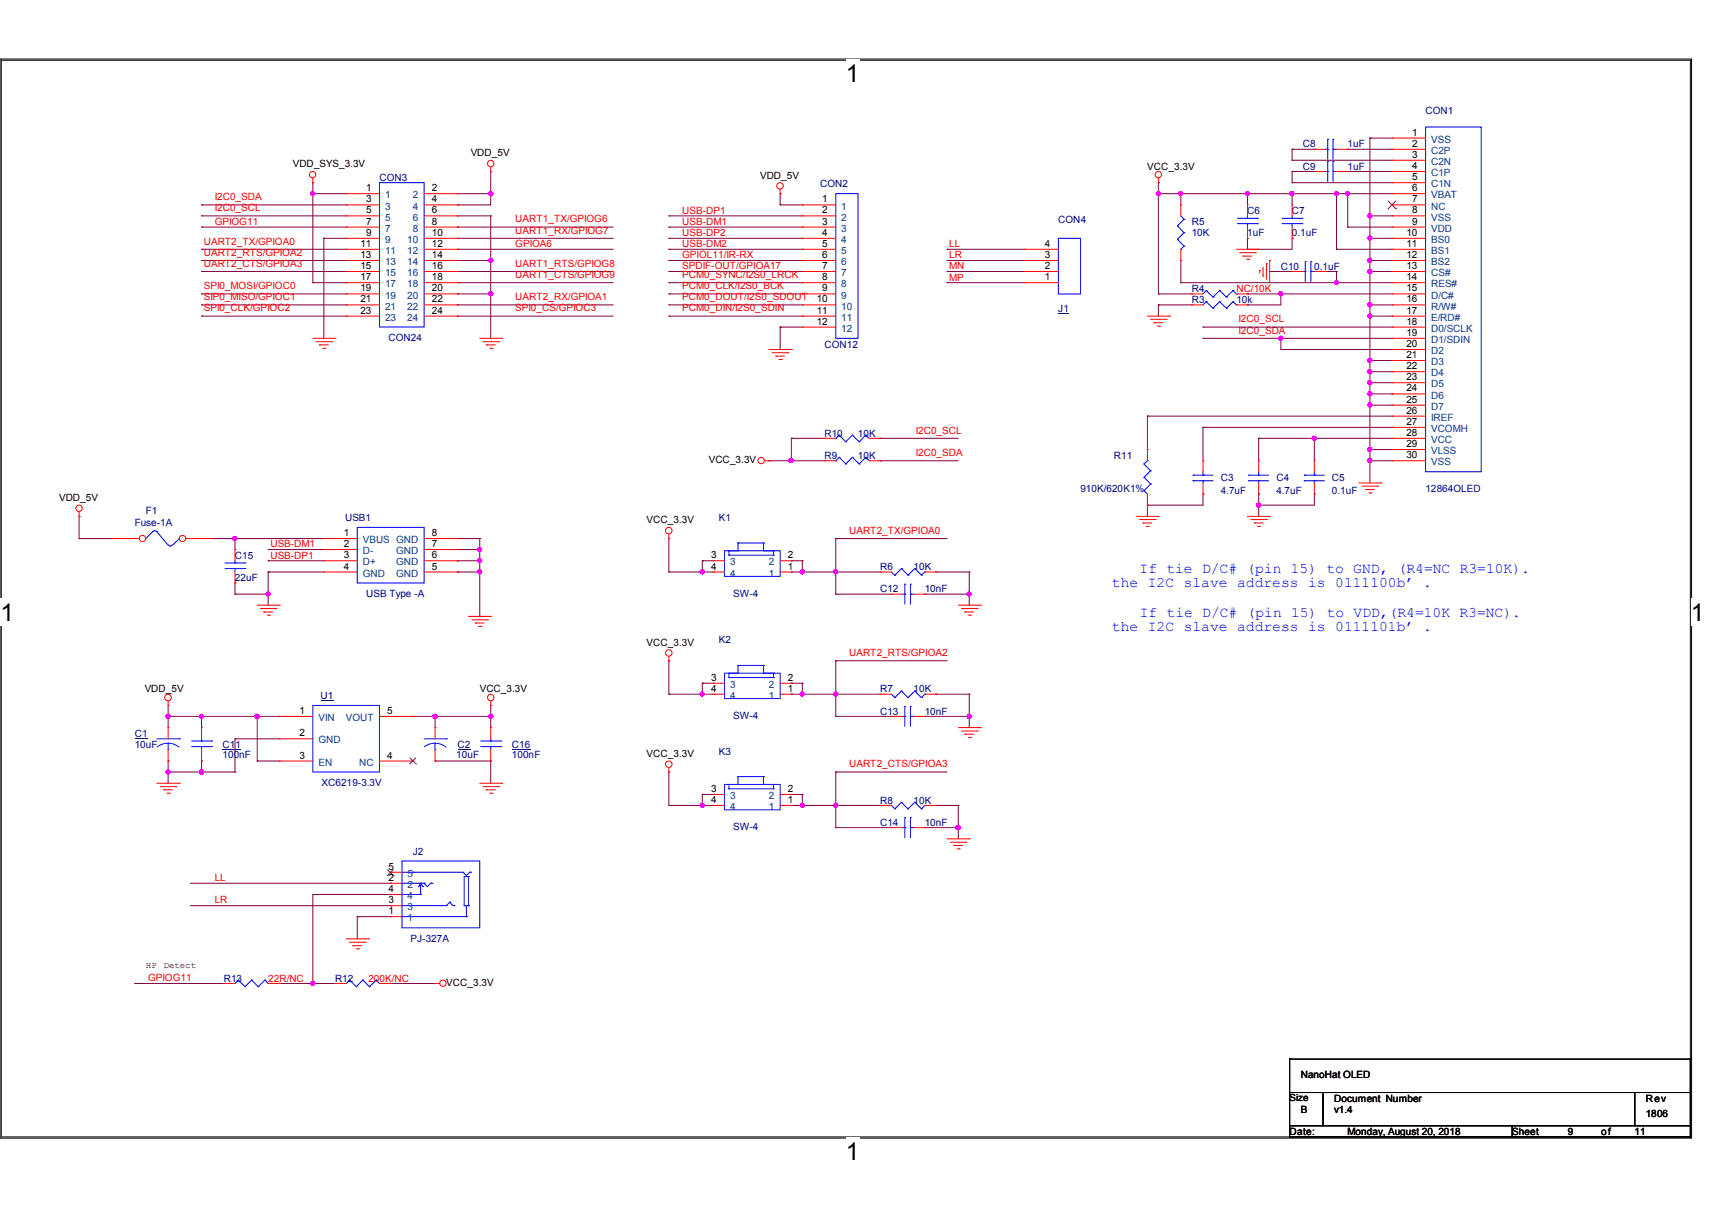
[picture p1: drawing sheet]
<svg xmlns="http://www.w3.org/2000/svg" width="297mm" height="210mm" viewBox="0 0 297 210" stroke-linecap="round" stroke-linejoin="round" font-family="sans-serif">
<path d="M0 10.2h293.5v187.3h-293.5zM.2 10.5h293v186.8h-293z" fill="none" stroke="#000" stroke-width=".17"/>
<g fill="#fff">
<path d="M146.7 10.4h2.4v4.7h-2.4z"/>
<path d="M146.7 197.4h2.4v4.8h-2.4z"/>
<path d="M.1 103.9h2.4v4.7h-2.4z"/>
<path d="M293.3 103.9h2.4v4.7h-2.4z"/>
</g>
<g fill="none" stroke="#800040" stroke-width=".17">
<path d="M35 35.6h.1M35 37.5h.1M35 39.4h.1M35 37.5h25.1M35 39.4h25.1M35 35.6h25.1M54.3 33.6h.1M54.3 31.7h.1M54.3 33.6h5.8M54.3 31.7v17.4M79.4 37.5h.1M79.4 35.6h.1"/>
<path d="M79.4 33.6h.1M79.4 39.4h.1M79.4 37.5h5.7M79.4 33.6h5.7M79.4 39.4h27M85.1 29.8h.1M85.1 37.5h.1M85.1 33.6h.1M85.1 29.8v5.8h-5.7M85.1 37.5v21.2M116 37.5h.1M116 39.4h.1"/>
<path d="M116 37.5h23.2M116 39.4h23.2M135.3 33.6h.1M135.3 35.6h.1M135.3 35.6h3.9M135.3 33.6v2M201 33.6h.1M201 31.7h.1M201 33.6h40.5M201 31.7v19.3M204.9 33.6h.1M204.9 33.6v2"/>
<path d="M216.4 33.6h.1M216.4 33.6v2M224.2 27.8h.1M224.2 25.9h.1M224.2 31.7h.1M224.2 29.8h.1M224.2 33.6h.1M224.2 25.9h3.8M224.2 27.8h17.3M224.2 29.8h3.8M224.2 31.7h17.3M224.2 25.9v1.9"/>
<path d="M224.2 29.8v1.9M224.2 33.6v2M231.9 33.6h.1M231.9 33.6v9.7M233.8 25.9h.1M233.8 29.8h.1M233.8 33.6h.1M233.8 39.4h.1M233.8 25.9h7.7M233.8 29.8h7.7M233.8 39.4h7.7M233.8 33.6v5.8"/>
<path d="M237.7 24h.1M237.7 37.5h.1M237.7 24h3.8M237.7 24v59.8M237.7 37.5h3.8M35 43.3h.1M35 45.2h.1M35 47.1h.1M35 51h.1M35 52.9h.1M35 54.9h.1M35 47.1h25.1"/>
<path d="M35 45.2h25.1M35 43.3h25.1M35 52.9h25.1M35 54.9h25.1M35 51h25.1M54.3 49.1h.1M54.3 49.1h5.8M56.2 41.4h.1M56.2 41.4h3.9M56.2 41.4v17.3M79.4 45.2h.1M79.4 51h.1"/>
<path d="M79.4 41.4h.1M79.4 43.3h.1M79.4 47.1h.1M79.4 49.1h.1M79.4 52.9h.1M79.4 54.9h.1M79.4 47.1h27M79.4 41.4h27M79.4 45.2h5.7M79.4 43.3h27M79.4 52.9h27M79.4 54.9h27"/>
<path d="M79.4 51h5.7M79.4 49.1h27M85.1 45.2h.1M85.1 51h.1M116 41.4h.1M116 43.3h.1M116 45.2h.1M116 47.1h.1M116 49.1h.1M116 51h.1M116 52.9h.1M116 54.9h.1"/>
<path d="M116 47.1h23.2M116 41.4h23.2M116 45.2h23.2M116 43.3h23.2M116 52.9h23.2M116 54.9h23.2M116 51h23.2M116 49.1h23.2M135.3 56.8h.1M135.3 56.8h3.9M135.3 56.8v3.9M164.3 43.3h.1"/>
<path d="M164.3 45.2h.1M164.3 47.1h.1M164.3 49.1h.1M164.3 47.1h13.5M164.3 45.2h13.5M164.3 43.3h13.5M164.3 49.1h13.5M201 51h.1M201 52.9h.1M201 52.9h5.8M201 51h5.8M201 52.9v2"/>
<path d="M204.9 45.2h.1M204.9 49.1h.1M204.9 45.2v3.9M204.9 49.1h36.6M208.7 58.7h.1M208.7 56.8h.1M208.7 58.7h32.8M208.7 56.8h32.8M216.4 41.4h.1M216.4 43.3h.1M216.4 51h.1M216.4 52.9h.1"/>
<path d="M216.4 41.4v1.9M216.4 51h25.1M220.3 47.1h.1M220.3 47.1h3.9M222.2 58.7h.1M222.2 51h.1M222.2 51v1.9h-5.8M222.2 58.7v2M224.2 41.4h.1M224.2 41.4v1.9h-7.8M229.9 47.1h.1M229.9 47.1h2"/>
<path d="M231.9 43.3h.1M231.9 47.1h.1M231.9 49.1h.1M231.9 43.3h9.6M231.9 47.1v2M237.7 54.9h.1M237.7 45.2h.1M237.7 41.4h.1M237.7 52.9h.1M237.7 47.1h3.8M237.7 41.4h3.8M237.7 45.2h3.8"/>
<path d="M237.7 52.9h3.8M237.7 54.9h3.8M241.5 47.1h.1M133.4 80h.1M133.4 80h9.6M137.3 80h.1M137.3 76.1h.1M137.3 76.1h5.7M137.3 76.1v3.9M152.7 80h.1M152.7 76.1h.1M152.7 80h13.5"/>
<path d="M152.7 76.1h13.5M199.1 72.2h.1M199.1 72.2h42.4M199.1 72.2v5.8M208.7 74.2h.1M208.7 74.2h32.8M208.7 74.2v5.8M218.4 76.1h.1M218.4 76.1h23.1M218.4 76.1v3.9M222.2 60.7h.1M222.2 60.7h19.3"/>
<path d="M228 76.1h.1M228 76.1v3.9M237.7 80h.1M237.7 78h.1M237.7 70.3h.1M237.7 62.6h.1M237.7 64.5h.1M237.7 66.4h.1M237.7 68.4h.1M237.7 80h3.8M237.7 78h3.8M237.7 62.6h3.8"/>
<path d="M237.7 64.5h3.8M237.7 66.4h3.8M237.7 68.4h3.8M237.7 70.3h3.8M241.5 78h.1M241.5 68.4h.1M13.7 89.6h.1M13.7 93.5h.1M13.7 93.5h5.8M13.7 89.6v3.9M36.9 93.5h.1M36.9 93.5h19.3"/>
<path d="M40.8 93.5h.1M40.8 93.5v1.9M46.5 97.3h.1M46.5 95.4h.1M46.5 99.3h.1M46.5 99.3h9.7M46.5 97.3h9.7M46.5 95.4h9.7M46.5 99.3v5.7M79.4 93.5h.1M79.4 95.4h.1M79.4 97.3h.1"/>
<path d="M79.4 99.3h.1M79.4 99.3h3.8M79.4 97.3h3.8M79.4 93.5h3.8M79.4 95.4h3.8M83.2 99.3h.1M83.2 93.5h.1M83.2 97.3h.1M83.2 95.4h.1M83.2 93.5v13.5M116 99.3h.1M116 93.5h.1"/>
<path d="M116 99.3h7.7M116 93.5v5.8M121.8 97.3h.1M121.8 99.3h.1M121.8 97.3h1.9M121.8 97.3v2M137.3 97.3h.1M137.3 99.3h.1M137.3 99.3h15.4M137.3 97.3h1.9M139.2 97.3h.1M139.2 99.3h.1"/>
<path d="M139.2 97.3v2M145 99.3h.1M145 93.5h.1M145 93.5v9.6M145 93.5h19.3M162.3 99.3h.1M162.3 99.3h5.8M168.1 99.3h.1M168.1 99.3v5.7M199.1 87.7h.1M199.1 87.7v1.9M208.7 85.7h.1"/>
<path d="M208.7 85.7v2h-9.6M218.4 87.7h.1M218.4 85.7h.1M218.4 85.7v3.9M228 85.7h.1M228 85.7v2h-9.6M40.8 103.1h.1M40.8 101.2h.1M40.8 103.1h5.7M40.8 101.2v1.9M46.5 103.1h.1M116 114.7h.1"/>
<path d="M116 114.7v5.8M121.8 118.6h.1M121.8 118.6v1.9M121.8 118.6h1.9M137.3 118.6h.1M137.3 118.6h1.9M139.2 118.6h.1M139.2 118.6v1.9M145 114.7h.1M145 103.1h.1M145 114.7v9.6M145 114.7h19.3"/>
<path d="M145 103.1h9.6M160.4 103.1h.1M160.4 103.1h7.7M168.1 103.1h.1M29.2 124.3h.1M29.2 122.4h.1M29.2 134h.1M29.2 132.1h.1M29.2 134h11.6M29.2 124.3h19.3M29.2 122.4v3.9M29.2 132.1v3.8"/>
<path d="M35 124.3h.1M35 132.1h.1M35 134h.1M35 124.3v2M35 132.1v1.9M40.8 128.2h.1M40.8 134h.1M40.8 128.2v5.8M40.8 128.2h7.7M44.6 124.3h.1M44.6 132.1h.1M44.6 132.1h3.9"/>
<path d="M44.6 124.3v7.8M48.5 124.3h.1M71.6 124.3h.1M71.6 124.3h13.5M75.5 132.1h.1M75.5 124.3h.1M75.5 132.1h9.6M75.5 124.3v2M85.1 132.1h.1M85.1 122.4h.1M85.1 124.3h.1M85.1 122.4v3.9"/>
<path d="M85.1 132.1v3.8M116 120.5h.1M116 139.8h.1M116 134h.1M116 134v5.8M116 120.5h7.7M116 139.8h7.7M121.8 120.5h.1M121.8 137.9h.1M121.8 139.8h.1M121.8 137.9v1.9M121.8 137.9h1.9"/>
<path d="M137.3 120.5h.1M137.3 137.9h.1M137.3 139.8h.1M137.3 120.5h15.4M137.3 139.8h15.4M137.3 137.9h1.9M139.2 120.5h.1M139.2 137.9h.1M139.2 139.8h.1M139.2 137.9v1.9M145 120.5h.1M145 139.8h.1"/>
<path d="M145 134h.1M145 124.3h.1M145 134v9.6M145 134h19.3M145 124.3h9.6M160.4 124.3h.1M160.4 124.3h7.7M162.3 120.5h.1M162.3 139.8h.1M162.3 120.5h5.8M162.3 139.8h3.9M166.2 139.8h.1"/>
<path d="M166.2 139.8v5.8M168.1 124.3h.1M168.1 120.5h.1M168.1 120.5v5.8M33 157.2h34.8M33 153.3h34.8M54.3 155.2h.1M54.3 155.2v15.5M54.3 155.2h13.5M62 159.1h.1M62 159.1h5.8M62 159.1v3.8"/>
<path d="M67.8 157.2h.1M67.8 153.3h.1M145 143.6h.1M145 143.6h9.6M160.4 143.6h.1M160.4 143.6h5.8M166.2 143.6h.1M23.4 170.7h.1M23.4 170.7h15.4M48.5 170.7h.1M48.5 170.7h9.6M54.3 170.7h.1"/>
<path d="M67.8 170.7h7.7M75.5 170.7h.1"/>
</g>
<g fill="#f0f" stroke="#f0f" stroke-width=".17">
<circle cx="237.6" cy="37.5" r=".37"/>
<circle cx="237.6" cy="79.9" r=".37"/>
<circle cx="233.8" cy="33.6" r=".37"/>
<circle cx="237.6" cy="78" r=".36"/>
<circle cx="228" cy="76.1" r=".37"/>
<circle cx="218.3" cy="87.7" r=".36"/>
<circle cx="237.6" cy="62.5" r=".36"/>
<circle cx="237.6" cy="54.8" r=".36"/>
<circle cx="237.6" cy="66.4" r=".37"/>
<circle cx="237.6" cy="64.5" r=".36"/>
<circle cx="237.6" cy="68.3" r=".36"/>
<circle cx="237.6" cy="70.3" r=".37"/>
<circle cx="237.6" cy="47.1" r=".37"/>
<circle cx="237.6" cy="45.2" r=".36"/>
<circle cx="237.6" cy="41.3" r=".37"/>
<circle cx="224.1" cy="33.6" r=".37"/>
<circle cx="216.4" cy="33.6" r=".36"/>
<circle cx="231.8" cy="33.6" r=".36"/>
<circle cx="204.8" cy="33.6" r=".37"/>
<circle cx="237.6" cy="52.9" r=".36"/>
<circle cx="222.2" cy="58.7" r=".36"/>
<circle cx="201" cy="33.6" r=".37"/>
<circle cx="231.8" cy="49" r=".36"/>
<circle cx="222.2" cy="51" r=".37"/>
<circle cx="85.1" cy="45.2" r=".37"/>
<circle cx="54.2" cy="33.6" r=".36"/>
<circle cx="85.1" cy="33.6" r=".37"/>
<circle cx="85.1" cy="51" r=".38"/>
<circle cx="121.8" cy="99.2" r=".37"/>
<circle cx="168.1" cy="103.1" r=".36"/>
<circle cx="145" cy="99.2" r=".37"/>
<circle cx="139.2" cy="99.2" r=".37"/>
<circle cx="139.2" cy="120.5" r=".36"/>
<circle cx="168.1" cy="124.3" r=".37"/>
<circle cx="145" cy="120.5" r=".36"/>
<circle cx="139.2" cy="139.8" r=".36"/>
<circle cx="145" cy="139.8" r=".36"/>
<circle cx="121.8" cy="120.5" r=".36"/>
<circle cx="121.8" cy="139.8" r=".36"/>
<circle cx="83.2" cy="99.2" r=".37"/>
<circle cx="46.5" cy="103.1" r=".37"/>
<circle cx="83.2" cy="97.3" r=".36"/>
<circle cx="83.2" cy="95.4" r=".37"/>
<circle cx="166.2" cy="143.6" r=".38"/>
<circle cx="40.7" cy="93.5" r=".37"/>
<circle cx="137.2" cy="79.9" r=".38"/>
<circle cx="75.5" cy="124.3" r=".38"/>
<circle cx="29.1" cy="124.3" r=".37"/>
<circle cx="29.1" cy="134" r=".37"/>
<circle cx="85.1" cy="124.3" r=".38"/>
<circle cx="34.9" cy="124.3" r=".37"/>
<circle cx="44.6" cy="124.3" r=".37"/>
<circle cx="54.2" cy="170.7" r=".36"/>
<circle cx="34.9" cy="134" r=".37"/>
</g>
<g fill="none" stroke="#f00" stroke-width=".17">
<path d="M54.3 31.7h.1M54.3 30.9v.8M85.1 29.8h.1M85.1 29v.8M135.3 33.6h.1M135.3 32.9v.7M139.2 35.6h.1M139.2 37.5h.1M139.2 39.4h.1M139.2 35.6h5.8M139.2 37.5h5.8M139.2 39.4h5.8"/>
<path d="M201 31.7h.1M201 30.9v.8M204.9 35.6h.1M204.9 35.6v1.9M216.4 35.6h.1M216.4 35.6v1.9M216.4 39.4v2M224.2 35.6h.1M224.2 35.6v1.9M224.2 39.4v2M228 29.8h.1M228 25.9h.1"/>
<path d="M228 25.9h1.9M228 29.8h1.9M231.9 25.9h1.9M231.9 29.8h1.9M233.8 29.8h.1M233.8 25.9h.1M241.5 24h.1M241.5 25.9h.1M241.5 27.8h.1M241.5 29.8h.1M241.5 31.7h.1M241.5 33.6h.1"/>
<path d="M241.5 35.6h.1M241.5 37.5h.1M241.5 39.4h.1M241.5 24h5.8M241.5 25.9h5.8M241.5 27.8h5.8M241.5 29.8h5.8M241.5 31.7h5.8M241.5 33.6h5.8M241.5 35.6h5.8M241.5 37.5h5.8M241.5 39.4h5.8"/>
<path d="M54.3 58.7h3.8M54.8 59.3h2.7M55.4 59.9h.1M55.4 59.9h1.6M57.5 59.3h.1M58.1 58.7h.1M83.2 58.7h3.9M83.8 59.3h2.7M84.4 59.9h.1M84.4 59.9h1.5M86.5 59.3h.1M87.1 58.7h.1"/>
<path d="M139.2 41.4h.1M139.2 43.3h.1M139.2 45.2h.1M139.2 47.1h.1M139.2 49.1h.1M139.2 51h.1M139.2 52.9h.1M139.2 54.9h.1M139.2 56.8h.1M139.2 43.3h5.8M139.2 54.9h5.8M139.2 51h5.8"/>
<path d="M139.2 41.4h5.8M139.2 45.2h5.8M139.2 47.1h5.8M139.2 49.1h5.8M139.2 52.9h5.8M139.2 56.8h5.8M199.1 54.9h3.8M199.6 55.4h2.7M200.2 56h.1M200.2 56h1.6M200.8 56.6h.4M201.2 56.6h.1"/>
<path d="M202.3 55.4h.1M202.9 54.9h.1M204.9 45.2h.1M204.9 43.3v1.9M206.8 51h.1M206.8 52.9h.1M206.8 51h1.9M206.8 52.9h1.9M214.5 43.3h3.9M214.5 51h1.9M214.5 52.9h1.9M215.1 43.9h2.7"/>
<path d="M215.6 44.4h.1M215.6 44.4h1.6M216.2 45h.4M216.4 51h.1M216.4 41.4h.1M216.4 52.9h.1M216.6 45h.1M217.8 43.9h.1M218.4 43.3h.1M218.5 46.9h.1M218.5 46.9v.4M219.1 47.9h.1"/>
<path d="M219.1 46.4v1.5M219.7 45.8h.1M219.7 45.8v2.7M220.3 45.2h.1M220.3 45.2v3.9M224.2 47.1h.1M224.2 41.4h.1M224.2 47.1h1.9M228 47.1h1.9M229.9 47.1h.1M241.5 41.4h.1M241.5 43.3h.1"/>
<path d="M241.5 45.2h.1M241.5 47.1h.1M241.5 49.1h.1M241.5 51h.1M241.5 52.9h.1M241.5 54.9h.1M241.5 56.8h.1M241.5 58.7h.1M241.5 43.3h5.8M241.5 54.9h5.8M241.5 58.7h5.8M241.5 51h5.8"/>
<path d="M241.5 41.4h5.8M241.5 45.2h5.8M241.5 47.1h5.8M241.5 49.1h5.8M241.5 52.9h5.8M241.5 56.8h5.8M56 60.5h.4M56.4 60.5h.1M85 60.5h.3M85.3 60.5h.1M132.6 80h.8M133.4 80h.1"/>
<path d="M133.4 60.7h3.9M134 61.2h2.7M134.6 61.8h.1M134.6 61.8h1.5M135.1 62.4h.5M135.6 62.4h.1M136.7 61.2h.1M137.3 60.7h.1M143 80h.1M143 80h2M150.8 80h1.9M152.7 80h.1"/>
<path d="M199.1 78h.1M199.1 78v2M208.7 80h.1M208.7 80v1.9M218.4 80h.1M218.4 80v1.9M228 80h.1M228 80v1.9M241.5 60.7h.1M241.5 62.6h.1M241.5 64.5h.1M241.5 66.4h.1"/>
<path d="M241.5 68.4h.1M241.5 70.3h.1M241.5 72.2h.1M241.5 74.2h.1M241.5 76.1h.1M241.5 78h.1M241.5 80h.1M241.5 60.7h5.8M241.5 80h5.8M241.5 62.6h5.8M241.5 64.5h5.8M241.5 66.4h5.8"/>
<path d="M241.5 68.4h5.8M241.5 70.3h5.8M241.5 72.2h5.8M241.5 74.2h5.8M241.5 76.1h5.8M241.5 78h5.8M13.7 89.6h.1M13.7 88.8v.8M40.8 95.4h.1M40.8 95.4v1.9M40.8 99.3v1.9M56.2 93.5h.1"/>
<path d="M56.2 95.4h.1M56.2 97.3h.1M56.2 99.3h.1M56.2 93.5h5.8M56.2 95.4h5.8M56.2 97.3h5.8M56.2 99.3h5.8M73.6 93.5h5.8M73.6 95.4h5.8M73.6 97.3h5.8M73.6 99.3h5.8M79.4 99.3h.1"/>
<path d="M79.4 97.3h.1M79.4 95.4h.1M79.4 93.5h.1M116 93.5h.1M116 92.7v.8M123.7 97.3h.1M123.7 99.3h.1M123.7 97.3h2M123.7 99.3h2M135.3 97.3h2M135.3 99.3h2M137.3 97.3h.1"/>
<path d="M137.3 99.3h.1M152.7 99.3h.1M152.7 99.3h1.9M160.4 99.3h1.9M162.3 99.3h.1M197.1 89.6h3.9M197.7 90.2h2.7M198.3 90.8h.1M198.3 90.8h1.5M198.8 91.4h.4M199.1 87.7h.1M199.1 85.7v2"/>
<path d="M199.2 91.4h.1M200.4 90.2h.1M201 89.6h.1M208.7 85.7h.1M208.7 83.8v1.9M216.4 89.6h3.9M217 90.2h2.7M217.6 90.8h.1M217.6 90.8h1.5M218.1 91.4h.4M218.4 85.7h.1M218.4 83.8v1.9"/>
<path d="M218.5 91.4h.1M219.7 90.2h.1M220.3 89.6h.1M228 85.7h.1M228 83.8v1.9M235.7 83.8h3.9M236.3 84.4h2.7M236.9 85h.1M236.9 85h1.5M237.4 85.6h.4M237.8 85.6h.1M239 84.4h.1"/>
<path d="M239.6 83.8h.1M40.8 101.2h.1M44.6 105h3.9M45.2 105.6h2.7M45.8 106.2h.1M45.8 106.2h1.5M46.4 106.8h.3M46.7 106.8h.1M47.9 105.6h.1M48.5 105h.1M81.3 107h3.8M81.9 107.6h2.7"/>
<path d="M82.5 108.1h.1M82.5 108.1h1.5M83 108.7h.4M83.4 108.7h.1M84.6 107.6h.1M85.1 107h.1M116 114.7h.1M116 113.9v.8M154.6 103.1h.1M154.6 103.1h2M158.5 103.1h1.9M160.4 103.1h.1"/>
<path d="M166.2 105h3.9M166.8 105.6h2.7M167.4 106.2h.1M167.4 106.2h1.5M168 106.8h.4M168.4 106.8h.1M169.5 105.6h.1M170.1 105h.1M27.2 135.9h3.9M27.8 136.5h2.7M28.4 137.1h.1M28.4 137.1h1.5"/>
<path d="M29 137.7h.4M29.2 122.4h.1M29.2 126.3h.1M29.2 132.1h.1M29.2 121.7v.7M29.2 126.3v1.9M29.2 130.1v2M29.4 137.7h.1M30.5 136.5h.1M31.1 135.9h.1M35 126.3h.1M35 132.1h.1"/>
<path d="M35 126.3v1.9M35 130.1v2M48.5 124.3h.1M48.5 128.2h.1M48.5 132.1h.1M48.5 124.3h5.8M48.5 128.2h5.8M48.5 132.1h5.8M65.8 124.3h5.8M65.8 132.1h5.8M71.6 132.1h.1M71.6 124.3h.1"/>
<path d="M75.5 126.3h.1M75.5 132.1h.1M75.5 126.3v1.9M75.5 130.1v2M83.2 135.9h3.9M83.8 136.5h2.7M84.4 137.1h.1M84.4 137.1h1.5M85 137.7h.3M85.1 122.4h.1M85.1 126.3h.1M85.1 132.1h.1"/>
<path d="M85.1 121.7v.7M85.1 126.3v1.9M85.1 130.1v2M85.3 137.7h.1M86.5 136.5h.1M87.1 135.9h.1M116 134h.1M116 133.2v.8M123.7 137.9h.1M123.7 139.8h.1M123.7 137.9h2M123.7 139.8h2"/>
<path d="M135.3 137.9h2M135.3 139.8h2M137.3 137.9h.1M137.3 139.8h.1M152.7 139.8h.1M152.7 139.8h1.9M154.6 124.3h.1M154.6 124.3h2M158.5 124.3h1.9M160.4 124.3h.1M160.4 139.8h1.9M162.3 139.8h.1"/>
<path d="M166.2 126.3h3.9M166.8 126.9h2.7M167.4 127.4h.1M167.4 127.4h1.5M168 128h.4M168.4 128h.1M169.5 126.9h.1M170.1 126.3h.1M67.8 151.4h.1M67.8 153.3h.1M67.8 155.2h.1M67.8 157.2h.1"/>
<path d="M67.8 159.1h.1M67.8 151.4h1.9M67.8 153.3h1.9M67.8 155.2h1.9M67.8 157.2h1.9M67.8 159.1h1.9M154.6 143.6h.1M154.6 143.6h2M158.5 143.6h1.9M160.4 143.6h.1M164.3 145.6h3.8M164.9 146.2h2.7"/>
<path d="M165.4 146.7h.1M165.4 146.7h1.6M166 147.3h.4M166.4 147.3h.1M167.6 146.2h.1M168.1 145.6h.1M38.8 170.7h.1M38.8 170.7h2M46.5 170.7h2M48.5 170.7h.1M60.1 162.9h3.8M60.6 163.5h2.7"/>
<path d="M61.2 164.1h.1M61.2 164.1h1.5M61.8 164.7h.4M62.2 164.7h.1M63.3 163.5h.1M63.9 162.9h.1M75.5 170.7h.1M75.5 170.7h.8"/>
<circle cx="54.2" cy="30.3" r=".55"/>
<circle cx="85.1" cy="28.4" r=".56"/>
<circle cx="135.3" cy="32.3" r=".56"/>
<circle cx="201" cy="30.3" r=".55"/>
<circle cx="132" cy="79.9" r=".55"/>
<circle cx="13.7" cy="88.2" r=".55"/>
<circle cx="116" cy="92.1" r=".57"/>
<circle cx="116" cy="113.3" r=".56"/>
<circle cx="29.1" cy="121.1" r=".57"/>
<circle cx="85.1" cy="121.1" r=".56"/>
<circle cx="116" cy="132.6" r=".56"/>
<circle cx="76.8" cy="170.6" r=".55"/>
</g>
<path d="M223.7 189.6h5.8v5.8h-5.8zM223.7 195.4h38.6v1.9h-38.6zM223.7 183.8h.1M223.7 183.8v5.8M223.7 183.8h69.5M229.5 189.6h54.1v5.8h-54.1zM262.3 195.4h30.9v1.9h-30.9zM283.6 189.6h9.6v5.8h-9.6zM293.2 183.8h.1M293.2 189.6h.1M293.2 183.8v5.8" fill="none" stroke="#000" stroke-width=".17"/>
<g fill="none" stroke="#00f" stroke-width=".17">
<path d="M145 33.6h3.8v25.1h-3.8zM204.3 39.2h.1M204.3 39.2l1.1 1.2M204.9 37.5l.5 .6M205.4 38.1h.1M205.4 38.1l-1.1 1.1M214.7 38.8h3.4M214.7 37.9h3.4M216.4 37.9h.1M216.4 38.8h.1M216.4 37.5v.4M216.4 38.8v.6"/>
<path d="M218.1 38.8h.1M218.1 37.9h.1M222.4 38.8h3.5M222.4 37.9h3.5M224.2 37.9h.1M224.2 38.8h.1M224.2 37.5v.4M224.2 38.8v.6M225.9 38.8h.1M225.9 37.9h.1M229.9 29.8h.4M229.9 25.9h.4"/>
<path d="M230.3 29.8h.1M230.3 28h.1M230.3 25.9h.1M230.3 24.2h.1M230.3 24.2v3.4M230.3 28v3.5M231.3 28h.1M231.3 29.8h.1M231.3 24.2h.1M231.3 25.9h.1M231.3 29.8h.6M231.3 24.2v3.4"/>
<path d="M231.3 28v3.5M231.3 25.9h.6M247.3 22.1h9.7v59.8h-9.7zM204.3 41.5h.1M204.3 41.5l1.1 1.2M204.9 43.3h.1M205.4 40.4h.1M205.4 42.7h.1M205.4 40.4l-1.1 1.1M205.4 42.7l-.5 .6M209.3 50.4h.1M209.3 52.4h.1"/>
<path d="M209.3 50.4l-.6 .6M209.3 50.4l1.1 1.2M209.3 52.4l-.6 .5M209.3 52.4l1.1 1.1M210.4 51.6h.1M210.4 53.5h.1M211.6 50.4h.1M211.6 52.4h.1M211.6 50.4l-1.2 1.2M211.6 50.4l1.2 1.2M211.6 52.4l-1.2 1.1M211.6 52.4l1.2 1.1"/>
<path d="M212.8 51.6h.1M212.8 53.5h.1M213.9 50.4h.1M213.9 52.4h.1M213.9 50.4l-1.1 1.2M213.9 50.4l.6 .6M213.9 52.4l-1.1 1.1M213.9 52.4l.6 .5M214.5 51h.1M214.5 52.9h.1M226.1 47.1h.3M226.4 47.1h.1"/>
<path d="M226.4 45.4h.1M226.4 45.4v3.5M227.4 45.4h.1M227.4 47.1h.1M227.4 47.1h.6M227.4 45.4v3.5M145 80h.1M145.6 79.4h.1M145.6 79.4l1.1 1.1M145.6 79.4l-.6 .6M147.9 79.4h.1M147.9 79.4l1.2 1.1"/>
<path d="M147.9 79.4l-1.2 1.1M150.2 79.4h.1M150.2 79.4l.6 .6M150.2 79.4l-1.1 1.1M199.1 80h.1M199.1 80l-.6 .5M26.5 92.3a.55 .55 0 0 1 .7 0M26.5 92.3h.1M26.5 92.3l-1.2 1.2M27.2 92.3h.1M27.2 92.3l2 2.3M29.9 94.6l-.4 .2-.3-.2"/>
<path d="M31.1 93.5h.1M31.1 93.5l-1.2 1.1M39 98.7h3.5M39 97.7h3.5M40.8 97.7h.1M40.8 98.7h.1M40.8 97.3v.4M40.8 98.7v.6M42.5 98.7h.1M42.5 97.7h.1M62 91.5h11.6v9.7h-11.6zM125.7 95.6h9.6v4.4h-9.6z"/>
<path d="M126.4 95.6h.1M126.4 96.4h.1M126.4 95.6v.8M126.4 96.4h7.8M126.4 95.6h1.6M128 94.2h.1M128 95.6h.1M128 94.2v1.4M128 94.2h4.5M132.5 95.6h.1M132.5 94.2h.1M132.5 94.2v1.4"/>
<path d="M132.5 95.6h1.7M134.2 96.4h.1M134.2 95.6h.1M134.2 95.6v.8M146.7 80.5h.1M149.1 80.5h.1M154.6 99.3l.6 .5M155.2 99.8h.1M156.4 98.7h.1M156.4 98.7l-1.2 1.1M156.4 98.7l1.1 1.1M157.5 99.8h.1"/>
<path d="M158.7 98.7h.1M158.7 98.7l-1.2 1.1M158.7 98.7l1.2 1.1M159.9 99.8h.1M160.4 99.3h.1M160.4 99.3l-.5 .5M198.5 85.2h.1M198.5 82.8h.1M198.5 80.5h.1M198.5 85.2l.6 .5M198.5 82.8l1.1 1.2M198.5 80.5l1.1 1.2"/>
<path d="M199.6 84h.1M199.6 81.7h.1M199.6 84l-1.1 1.2M199.6 81.7l-1.1 1.1M207 82.5h.1M207 83.4h.1M207 82.5h3.4M207 83.4h3.4M208.7 83.4h.1M208.7 82.5h.1M208.7 81.9v.6M208.7 83.4v.4"/>
<path d="M216.6 82.5h.1M216.6 83.4h.1M216.6 82.5h3.5M216.6 83.4h3.5M218.4 83.4h.1M218.4 82.5h.1M218.4 81.9v.6M218.4 83.4v.4M226.3 82.5h.1M226.3 83.4h.1M226.3 82.5h3.4M226.3 83.4h3.4"/>
<path d="M228 83.4h.1M228 82.5h.1M228 81.9v.6M228 83.4v.4M156.6 103.1h.4M157 103.1h.1M157 101.4h.1M157 101.4v3.5M157.9 101.4h.1M157.9 103.1h.1M157.9 101.4v3.5M157.9 103.1h.6"/>
<path d="M27.2 128.2h3.9M29.2 130.1h.1M29.2 129l1.2 .2 .7 .5M29.2 129l-.9 .1-1 .5M29.2 129v1.1M31.1 128.2h.1M33.2 129.6h3.5M33.2 128.6h3.5M35 128.6h.1M35 129.6h.1M35 128.2v.4M35 129.6v.5"/>
<path d="M36.7 129.6h.1M36.7 128.6h.1M54.3 122.4h11.5v11.6h-11.5zM73.6 128.2h3.8M75.5 130.1h.1M75.5 129l1.2 .2 .7 .5M75.5 129l-.8 .1-1.1 .5M75.5 129v1.1M77.4 128.2h.1M83.4 129.6h3.5M83.4 128.6h3.5M85.1 128.6h.1"/>
<path d="M85.1 129.6h.1M85.1 128.2v.4M85.1 129.6v.5M86.9 129.6h.1M86.9 128.6h.1M125.7 136.1h9.6v4.4h-9.6zM126.4 136.1h.1M126.4 136.9h.1M126.4 136.9h7.8M126.4 136.1h1.6M126.4 136.1v.8M128 134.8h.1"/>
<path d="M128 136.1h.1M128 134.8h4.5M128 134.8v1.3M132.5 136.1h.1M132.5 134.8h.1M132.5 136.1h1.7M132.5 134.8v1.3M134.2 136.9h.1M134.2 136.1h.1M134.2 136.1v.8M154.6 139.8l.6 .6M156.4 139.2h.1"/>
<path d="M156.4 139.2l-1.2 1.2M156.4 139.2l1.1 1.2M156.6 124.3h.4M157 124.3h.1M157 122.6h.1M157 122.6v3.5M157.9 122.6h.1M157.9 124.3h.1M157.9 124.3h.6M157.9 122.6v3.5M158.7 139.2h.1M158.7 139.2l-1.2 1.2"/>
<path d="M158.7 139.2l1.2 1.2M160.4 139.8h.1M160.4 139.8l-.5 .6M69.7 149.4h13.5v11.6h-13.5zM69.7 159.1h11.2M69.7 151.4h10.6M69.7 153.3h3.9M69.7 155.2h3.3M69.7 157.2h7.7M71.6 151.4h.1M72.6 153.9h.1M73 155.2h.1"/>
<path d="M73 153.3h.1M73 153.3v1.9M73 153.3l-.4 .6M73 153.3l.4 .6M73.4 153.9h.1M73.6 153.3h.1M73.6 153.3l.5 .6 .6-.6M74.7 153.3h.1M74.7 153.3h.2M74.9 153.3h.1M77.4 157.2h.1M78 156.6h.1"/>
<path d="M78 156.6l.6 .6h.2M78 156.6l-.6 .6M78.8 157.2h.1M80.3 151.4h.1M80.3 151.4l.6 .5 .6-.5M80.5 157.2h.1M80.5 157.2h.8M80.9 159.1h.1M80.9 157.2v1.9M81.3 157.2h.1M81.3 152.1h.1M81.3 152.1h-.8v5.1"/>
<path d="M81.3 152.1v5.1M81.5 151.4h.1M81.5 151.4h.2M81.7 151.4h.1M155.2 140.4h.1M156.6 143.6h.4M157 143.6h.1M157 141.9h.1M157 141.9v3.5M157.5 140.4h.1M157.9 141.9h.1M157.9 143.6h.1"/>
<path d="M157.9 141.9v3.5M157.9 143.6h.6M159.9 140.4h.1M41.3 170.1h.1M41.3 170.1l-.5 .6M41.3 170.1l1.2 1.1M42.5 171.2h.1M43.6 170.1h.1M43.6 170.1l-1.1 1.1M43.6 170.1l1.2 1.1M44.8 171.2h.1M46 170.1h.1"/>
<path d="M46 170.1l-1.2 1.1M46 170.1l.5 .6M46.5 170.7h.1"/>
</g>
<path d="M240.8 36.3h.1M240.8 34.8l1.4 1.5M242.2 36.3h.1M242.2 34.8l-1.4 1.5M71.1 132.6h.1M71.1 131.5l1 1.1M72.1 132.6h.1M72.1 131.5l-1 1.1M67.2 152h.1M67.2 150.9l1.1 1.1M68.3 152h.1M68.3 150.9l-1.1 1.1" fill="none" stroke="#804000" stroke-width=".17"/>
<path d="M23.4 128.1h2.2M38.6 130.1h3.2M55.6 121.6h2.3M79.4 130.1h2.2M88.8 130.1h3.2" fill="none" stroke="#000080" stroke-width=".17"/>
<circle cx="24.7" cy="93.5" r=".54" fill="#fff" stroke="#f00" stroke-width=".17"/>
<path d="M19.5 93.5h.1M19.5 93.5h4.7" fill="none" stroke="#f00" stroke-width=".17"/>
<circle cx="31.7" cy="93.5" r=".54" fill="#fff" stroke="#f00" stroke-width=".17"/>
<g fill="none" stroke="#f00" stroke-width=".17">
<path d="M60.1 33.6h.1M60.1 35.6h.1M60.1 37.5h.1M60.1 39.4h.1M60.1 33.6h5.7M60.1 35.6h5.7M60.1 37.5h5.7M60.1 39.4h5.7M73.6 33.6h5.8M73.6 35.6h5.8M73.6 37.5h5.8M73.6 39.4h5.8"/>
<path d="M79.4 33.6h.1M79.4 35.6h.1M79.4 37.5h.1M79.4 39.4h.1M60.1 41.4h.1M60.1 43.3h.1M60.1 45.2h.1M60.1 47.1h.1M60.1 49.1h.1M60.1 51h.1M60.1 52.9h.1M60.1 54.9h.1"/>
<path d="M60.1 41.4h5.7M60.1 43.3h5.7M60.1 45.2h5.7M60.1 47.1h5.7M60.1 49.1h5.7M60.1 51h5.7M60.1 52.9h5.7M60.1 54.9h5.7M73.6 41.4h5.8M73.6 43.3h5.8M73.6 45.2h5.8M73.6 47.1h5.8"/>
<path d="M73.6 49.1h5.8M73.6 51h5.8M73.6 52.9h5.8M73.6 54.9h5.8M79.4 41.4h.1M79.4 43.3h.1M79.4 45.2h.1M79.4 47.1h.1M79.4 49.1h.1M79.4 51h.1M79.4 52.9h.1M79.4 54.9h.1"/>
<path d="M143 76.1h.1M143 76.1h2M150.8 76.1h1.9M152.7 76.1h.1M32.3 93.5h4.6M36.9 93.5h.1M123.7 118.6h.1M123.7 118.6h2M135.3 118.6h2M137.3 118.6h.1M123.7 120.5h.1M123.7 120.5h2"/>
<path d="M135.3 120.5h2M137.3 120.5h.1"/>
</g>
<g fill="none" stroke="#00f" stroke-width=".17">
<path d="M65.8 31.7h7.8v25.1h-7.8zM183.6 41.4h3.9v9.6h-3.9zM145 76.1h.1M145.6 75.5h.1M145.6 75.5l1.1 1.2M145.6 75.5l-.6 .6M146.7 76.7h.1M147.9 75.5h.1M147.9 75.5l1.2 1.2M147.9 75.5l-1.2 1.2M149.1 76.7h.1M150.2 75.5h.1"/>
<path d="M150.2 75.5l.6 .6M150.2 75.5l-1.1 1.2M125.7 116.8h9.6v4.4h-9.6zM126.4 116.8h.1M126.4 117.6h.1M126.4 117.6h7.8M126.4 116.8h1.6M126.4 116.8v.8M128 115.5h.1M128 116.8h.1M128 115.5h4.5M128 115.5v1.3"/>
<path d="M132.5 116.8h.1M132.5 115.5h.1M132.5 116.8h1.7M132.5 115.5v1.3M134.2 117.6h.1M134.2 116.8h.1M134.2 116.8v.8"/>
</g>
<path d="M183.6 54.3h1.9v.1h-1.9z" fill="#000080"/>
<g fill="none" stroke="#f00" stroke-width=".17">
<path d="M177.8 49.1h.1M177.8 47.1h.1M177.8 45.2h.1M177.8 43.3h.1M177.8 49.1h5.8M177.8 47.1h5.8M177.8 45.2h5.8M177.8 43.3h5.8M152.7 120.5h.1M152.7 120.5h1.9M160.4 120.5h1.9M162.3 120.5h.1"/>
<path d="M58.1 170.7h.1M58.1 170.7h2M65.8 170.7h2M67.8 170.7h.1"/>
</g>
<g fill="none" stroke="#00f" stroke-width=".17">
<path d="M156.4 119.9h.1M156.4 119.9l-1.2 1.2M156.4 119.9l1.1 1.2M158.7 119.9h.1M158.7 119.9l-1.2 1.2M158.7 119.9l1.2 1.2M154.6 120.5l.6 .6M155.2 121.1h.1M157.5 121.1h.1M159.9 121.1h.1M160.4 120.5h.1M160.4 120.5l-.5 .6"/>
<path d="M60.6 170.1h.1M60.6 170.1l-.5 .6M60.6 170.1l1.2 1.1M61.8 171.2h.1M62.9 170.1h.1M62.9 170.1l-1.1 1.1M62.9 170.1l1.2 1.1M64.1 171.2h.1M65.3 170.1h.1M65.3 170.1l-1.2 1.1M65.3 170.1l.5 .6M65.8 170.7h.1"/>
</g>
<g fill="#f0f" stroke="#f0f" stroke-width=".17">
<circle cx="237.6" cy="37.5" r=".37"/>
<circle cx="237.6" cy="79.9" r=".37"/>
<circle cx="233.8" cy="33.6" r=".37"/>
<circle cx="237.6" cy="78" r=".36"/>
<circle cx="228" cy="76.1" r=".37"/>
<circle cx="218.3" cy="87.7" r=".36"/>
<circle cx="237.6" cy="62.5" r=".36"/>
<circle cx="237.6" cy="54.8" r=".36"/>
<circle cx="237.6" cy="66.4" r=".37"/>
<circle cx="237.6" cy="64.5" r=".36"/>
<circle cx="237.6" cy="68.3" r=".36"/>
<circle cx="237.6" cy="70.3" r=".37"/>
<circle cx="237.6" cy="47.1" r=".37"/>
<circle cx="237.6" cy="45.2" r=".36"/>
<circle cx="237.6" cy="41.3" r=".37"/>
<circle cx="224.1" cy="33.6" r=".37"/>
<circle cx="216.4" cy="33.6" r=".36"/>
<circle cx="231.8" cy="33.6" r=".36"/>
<circle cx="204.8" cy="33.6" r=".37"/>
<circle cx="237.6" cy="52.9" r=".36"/>
<circle cx="222.2" cy="58.7" r=".36"/>
<circle cx="201" cy="33.6" r=".37"/>
<circle cx="231.8" cy="49" r=".36"/>
<circle cx="222.2" cy="51" r=".37"/>
<circle cx="85.1" cy="45.2" r=".37"/>
<circle cx="54.2" cy="33.6" r=".36"/>
<circle cx="85.1" cy="33.6" r=".37"/>
<circle cx="85.1" cy="51" r=".38"/>
<circle cx="121.8" cy="99.2" r=".37"/>
<circle cx="168.1" cy="103.1" r=".36"/>
<circle cx="145" cy="99.2" r=".37"/>
<circle cx="139.2" cy="99.2" r=".37"/>
<circle cx="139.2" cy="120.5" r=".36"/>
<circle cx="168.1" cy="124.3" r=".37"/>
<circle cx="145" cy="120.5" r=".36"/>
<circle cx="139.2" cy="139.8" r=".36"/>
<circle cx="145" cy="139.8" r=".36"/>
<circle cx="121.8" cy="120.5" r=".36"/>
<circle cx="121.8" cy="139.8" r=".36"/>
<circle cx="83.2" cy="99.2" r=".37"/>
<circle cx="46.5" cy="103.1" r=".37"/>
<circle cx="83.2" cy="97.3" r=".36"/>
<circle cx="83.2" cy="95.4" r=".37"/>
<circle cx="166.2" cy="143.6" r=".38"/>
<circle cx="40.7" cy="93.5" r=".37"/>
<circle cx="137.2" cy="79.9" r=".38"/>
<circle cx="75.5" cy="124.3" r=".38"/>
<circle cx="29.1" cy="124.3" r=".37"/>
<circle cx="29.1" cy="134" r=".37"/>
<circle cx="85.1" cy="124.3" r=".38"/>
<circle cx="34.9" cy="124.3" r=".37"/>
<circle cx="44.6" cy="124.3" r=".37"/>
<circle cx="54.2" cy="170.7" r=".36"/>
<circle cx="34.9" cy="134" r=".37"/>
</g>
<g font-size="4.2">
<text x="146.7" y="14.2">1</text>
<text x=".1" y="107.7">1</text>
<text x="293.3" y="107.7">1</text>
<text x="146.7" y="201.3">1</text>
</g>
<g font-size="2.5" fill="#00f">
<text x="192.9" y="101.9">the I2C slave address is 0111100b’ .</text>
<text x="197.7" y="99.4">If tie D/C# (pin 15) to GND, (R4=NC R3=10K).</text>
<text x="197.7" y="107">If tie D/C# (pin 15) to VDD,(R4=10K R3=NC).</text>
<text x="192.9" y="109.6">the I2C slave address is 0111101b’ .</text>
</g>
<g font-size="1.7">
<text x="245" y="23.5">1</text>
<text x="50.8" y="29">VDD_SYS_3.3V</text>
<text x="81.7" y="27.1">VDD_5V</text>
<text x="199" y="29.4">VCC_3.3V</text>
<text x="245" y="25.5">2</text>
<text x="245" y="27.4">3</text>
<text x="245" y="29.3">4</text>
<text x="63.5" y="33.2">1</text>
<text x="63.5" y="35.1">3</text>
<text x="74.9" y="33.2">2</text>
<text x="74.9" y="35.1">4</text>
<text x="131.9" y="31">VDD_5V</text>
<text x="142.7" y="35.1">1</text>
<text x="245" y="31.3">5</text>
<text x="245" y="33.2">6</text>
<text x="245" y="35.1">7</text>
<text x="63.5" y="37">5</text>
<text x="63.5" y="39">7</text>
<text x="63.5" y="40.9">9</text>
<text x="74.9" y="37">6</text>
<text x="74.9" y="39">8</text>
<text x="74.9" y="40.9">10</text>
<text x="142.7" y="37">2</text>
<text x="142.7" y="39">3</text>
<text x="142.7" y="40.9">4</text>
<text x="244" y="40.9">10</text>
<text x="245" y="37">8</text>
<text x="245" y="39">9</text>
<text x="62.5" y="42.8">11</text>
<text x="62.5" y="44.8">13</text>
<text x="62.5" y="46.7">15</text>
<text x="74.9" y="42.8">12</text>
<text x="74.9" y="44.8">14</text>
<text x="74.9" y="46.7">16</text>
<text x="142.7" y="42.8">5</text>
<text x="142.7" y="44.8">6</text>
<text x="142.7" y="46.7">7</text>
<text x="181.3" y="46.7">2</text>
<text x="181.3" y="44.8">3</text>
<text x="181.3" y="42.8">4</text>
<text x="244" y="42.8">11</text>
<text x="244" y="44.8">12</text>
<text x="244" y="46.7">13</text>
<text x="62.5" y="48.6">17</text>
<text x="62.5" y="50.6">19</text>
<text x="62.5" y="52.5">21</text>
<text x="74.9" y="48.6">18</text>
<text x="74.9" y="50.6">20</text>
<text x="74.9" y="52.5">22</text>
<text x="141.7" y="52.5">10</text>
<text x="142.7" y="48.6">8</text>
<text x="142.7" y="50.6">9</text>
<text x="181.3" y="48.6">1</text>
<text x="244" y="48.6">14</text>
<text x="244" y="50.6">15</text>
<text x="244" y="52.5">16</text>
<text x="62.5" y="54.4">23</text>
<text x="74.9" y="54.4">24</text>
<text x="141.7" y="54.4">11</text>
<text x="141.7" y="56.3">12</text>
<text x="244" y="54.4">17</text>
<text x="244" y="56.3">18</text>
<text x="244" y="58.3">19</text>
<text x="244" y="60.2">20</text>
<text x="244" y="62.1">21</text>
<text x="244" y="64.1">22</text>
<text x="244" y="66">23</text>
<text x="244" y="67.9">24</text>
<text x="244" y="69.9">25</text>
<text x="244" y="71.8">26</text>
<text x="244" y="73.7">27</text>
<text x="244" y="75.6">28</text>
<text x="244" y="77.6">29</text>
<text x="123" y="80.4">VCC_3.3V</text>
<text x="244" y="79.5">30</text>
<text x="10.2" y="87">VDD_5V</text>
<text x="59.6" y="93">1</text>
<text x="59.6" y="95">2</text>
<text x="74.9" y="95">7</text>
<text x="74.9" y="93">8</text>
<text x="112.2" y="90.8">VCC_3.3V</text>
<text x="59.6" y="96.9">3</text>
<text x="59.6" y="98.8">4</text>
<text x="74.9" y="98.8">5</text>
<text x="74.9" y="96.9">6</text>
<text x="123.3" y="96.9">3</text>
<text x="123.3" y="98.8">4</text>
<text x="136.7" y="96.9">2</text>
<text x="136.7" y="98.8">1</text>
<text x="112.2" y="112.1">VCC_3.3V</text>
<text x="123.3" y="118.2">3</text>
<text x="136.7" y="118.2">2</text>
<text x="25.1" y="120.2">VDD_5V</text>
<text x="51.9" y="123.9">1</text>
<text x="67.2" y="123.9">5</text>
<text x="83.2" y="120.2">VCC_3.3V</text>
<text x="123.3" y="120.1">4</text>
<text x="136.7" y="120.1">1</text>
<text x="51.9" y="127.8">2</text>
<text x="51.9" y="131.7">3</text>
<text x="67.2" y="131.7">4</text>
<text x="112.2" y="131.4">VCC_3.3V</text>
<text x="123.3" y="137.5">3</text>
<text x="136.7" y="137.5">2</text>
<text x="123.3" y="139.4">4</text>
<text x="136.7" y="139.4">1</text>
<text x="67.4" y="151">5</text>
<text x="67.4" y="152.9">2</text>
<text x="67.4" y="154.8">4</text>
<text x="67.4" y="156.8">3</text>
<text x="67.4" y="158.7">1</text>
<text x="77.4" y="171.1">VCC_3.3V</text>
<text x="223.7" y="191.1">Size</text>
<text x="225.7" y="187.2">NanoHat OLED</text>
<text x="231.5" y="191.2">Document Number</text>
<text x="285.5" y="191.2">Rev</text>
<text x="223.7" y="197">Date:</text>
<text x="225.7" y="193.1">B</text>
<text x="231.5" y="193.1">v1.4</text>
<text x="233.8" y="197">Monday, August 20, 2018</text>
<text x="262.3" y="197">Sheet</text>
<text x="272" y="197">9</text>
<text x="277.8" y="197">of</text>
<text x="283.6" y="197">11</text>
<text x="285.5" y="193.9">1806</text>
</g>
<g font-size="1.7" fill="#000080">
<text x="247.3" y="19.8">CON1</text>
<text x="226" y="29.4">C9</text>
<text x="226" y="25.6">C8</text>
<text x="233.8" y="29.4">1uF</text>
<text x="233.8" y="25.6">1uF</text>
<text x="65.8" y="31.4">CON3</text>
<text x="142.3" y="32.5">CON2</text>
<text x="183.6" y="38.7">CON4</text>
<text x="206.7" y="39.1">R5</text>
<text x="206.7" y="41">10K</text>
<text x="216.4" y="37.2">C6</text>
<text x="216.4" y="41">1uF</text>
<text x="224.1" y="37.2">C7</text>
<text x="224.1" y="41">0.1uF</text>
<text x="222.2" y="46.8">C10</text>
<text x="228" y="46.8">0.1uF</text>
<text x="206.7" y="50.7">R4</text>
<text x="206.7" y="52.6">R3</text>
<text x="214.5" y="52.6">10k</text>
<text x="67.4" y="59.2">CON24</text>
<text x="183.6" y="54.1">J1</text>
<text x="143" y="60.3">CON12</text>
<text x="143" y="75.8">R10</text>
<text x="148.8" y="75.8">10K</text>
<text x="143" y="79.6">R9</text>
<text x="148.8" y="79.6">10K</text>
<text x="193.2" y="79.6">R11</text>
<text x="211.8" y="83.5">C3</text>
<text x="221.4" y="83.5">C4</text>
<text x="231.1" y="83.5">C5</text>
<text x="25.3" y="89.3">F1</text>
<text x="187.4" y="85.4">910K/620K1%</text>
<text x="211.8" y="85.8">4.7uF</text>
<text x="221.4" y="85.8">4.7uF</text>
<text x="231.1" y="85.8">0.1uF</text>
<text x="247.3" y="85.4">12864OLED</text>
<text x="23.4" y="91.2">Fuse-1A</text>
<text x="59.9" y="90.4">USB1</text>
<text x="124.7" y="90.4">K1</text>
<text x="40.8" y="97">C15</text>
<text x="40.8" y="100.9">22uF</text>
<text x="152.7" y="98.9">R6</text>
<text x="158.5" y="98.9">10K</text>
<text x="63.5" y="103.5">USB Type -A</text>
<text x="127.2" y="103.5">SW-4</text>
<text x="152.7" y="102.8">C12</text>
<text x="160.4" y="102.8">10nF</text>
<text x="124.7" y="111.7">K2</text>
<text x="55.6" y="121.3">U1</text>
<text x="127.2" y="124.8">SW-4</text>
<text x="152.7" y="124">C13</text>
<text x="152.7" y="120.2">R7</text>
<text x="158.5" y="120.2">10K</text>
<text x="160.4" y="124">10nF</text>
<text x="23.4" y="127.9">C1</text>
<text x="23.4" y="129.8">10uF</text>
<text x="38.6" y="129.8">C11</text>
<text x="38.6" y="131.6">100nF</text>
<text x="79.2" y="131.6">10uF</text>
<text x="79.4" y="129.8">C2</text>
<text x="88.8" y="129.8">C16</text>
<text x="88.8" y="131.6">100nF</text>
<text x="124.7" y="131">K3</text>
<text x="55.8" y="136.4">XC6219-3.3V</text>
<text x="152.7" y="143.3">C14</text>
<text x="152.7" y="139.5">R8</text>
<text x="158.5" y="139.5">10K</text>
<text x="160.4" y="143.3">10nF</text>
<text x="71.6" y="148.3">J2</text>
<text x="127.2" y="144.1">SW-4</text>
<text x="71.2" y="163.4">PJ-327A</text>
<text x="38.8" y="170.3">R13</text>
<text x="58.1" y="170.3">R12</text>
</g>
<g font-size="1.7" fill="#004080">
<text x="248.3" y="24.8">VSS</text>
<text x="248.3" y="26.7">C2P</text>
<text x="248.3" y="28.6">C2N</text>
<text x="66.8" y="34.4">1</text>
<text x="71.6" y="34.4">2</text>
<text x="248.3" y="30.6">C1P</text>
<text x="248.3" y="32.5">C1N</text>
<text x="248.3" y="34.4">VBAT</text>
<text x="66.8" y="36.4">3</text>
<text x="66.8" y="38.3">5</text>
<text x="66.8" y="40.2">7</text>
<text x="71.6" y="36.4">4</text>
<text x="71.6" y="38.3">6</text>
<text x="71.6" y="40.2">8</text>
<text x="146" y="36.4">1</text>
<text x="146" y="38.3">2</text>
<text x="146" y="40.2">3</text>
<text x="248.3" y="36.4">NC</text>
<text x="248.3" y="38.3">VSS</text>
<text x="248.3" y="40.2">VDD</text>
<text x="66.8" y="42.2">9</text>
<text x="66.8" y="44.1">11</text>
<text x="66.8" y="46">13</text>
<text x="66.8" y="47.9">15</text>
<text x="70.6" y="42.2">10</text>
<text x="70.6" y="44.1">12</text>
<text x="70.6" y="46">14</text>
<text x="70.6" y="47.9">16</text>
<text x="146" y="42.2">4</text>
<text x="146" y="44.1">5</text>
<text x="146" y="46">6</text>
<text x="146" y="47.9">7</text>
<text x="248.3" y="42.2">BS0</text>
<text x="248.3" y="44.1">BS1</text>
<text x="248.3" y="46">BS2</text>
<text x="248.3" y="47.9">CS#</text>
<text x="66.8" y="49.9">17</text>
<text x="66.8" y="51.8">19</text>
<text x="66.8" y="53.7">21</text>
<text x="70.6" y="49.9">18</text>
<text x="70.6" y="51.8">20</text>
<text x="70.6" y="53.7">22</text>
<text x="146" y="49.9">8</text>
<text x="146" y="51.8">9</text>
<text x="146" y="53.7">10</text>
<text x="248.3" y="49.9">RES#</text>
<text x="248.3" y="51.8">D/C#</text>
<text x="248.3" y="53.7">R/W#</text>
<text x="66.8" y="55.7">23</text>
<text x="70.6" y="55.7">24</text>
<text x="146" y="55.7">11</text>
<text x="146" y="57.6">12</text>
<text x="248.3" y="55.7">E/RD#</text>
<text x="248.3" y="57.6">D0/SCLK</text>
<text x="248.3" y="59.5">D1/SDIN</text>
<text x="248.3" y="61.5">D2</text>
<text x="248.3" y="63.4">D3</text>
<text x="248.3" y="65.3">D4</text>
<text x="248.3" y="67.2">D5</text>
<text x="248.3" y="69.2">D6</text>
<text x="248.3" y="71.1">D7</text>
<text x="248.3" y="73">IREF</text>
<text x="248.3" y="75">VCOMH</text>
<text x="248.3" y="76.9">VCC</text>
<text x="248.3" y="78.8">VLSS</text>
<text x="248.3" y="80.8">VSS</text>
<text x="62.9" y="94.3">VBUS GND</text>
<text x="62.9" y="96.2">D-</text>
<text x="62.9" y="98.1">D+</text>
<text x="62.9" y="100.1">GND</text>
<text x="68.7" y="100.1">GND</text>
<text x="68.7" y="98.1">GND</text>
<text x="68.7" y="96.2">GND</text>
<text x="126.7" y="98.1">3</text>
<text x="126.7" y="100.1">4</text>
<text x="133.4" y="98.1">2</text>
<text x="133.4" y="100.1">1</text>
<text x="126.7" y="119.4">3</text>
<text x="133.4" y="119.4">2</text>
<text x="55.2" y="125.1">VIN</text>
<text x="60" y="125.1">VOUT</text>
<text x="126.7" y="121.3">4</text>
<text x="133.4" y="121.3">1</text>
<text x="55.2" y="129">GND</text>
<text x="55.2" y="132.9">EN</text>
<text x="62.3" y="132.9">NC</text>
<text x="126.7" y="138.7">3</text>
<text x="126.7" y="140.6">4</text>
<text x="133.4" y="138.7">2</text>
<text x="133.4" y="140.6">1</text>
<text x="70.7" y="152.2">5</text>
<text x="70.7" y="154.1">2</text>
<text x="70.7" y="156">4</text>
<text x="70.7" y="158">3</text>
<text x="70.7" y="159.9">1</text>
</g>
<g font-size="1.7" fill="#f00">
<text x="37.3" y="34.8">I2C0_SDA</text>
<text x="37.3" y="36.7">I2C0_SCL</text>
<text x="37.3" y="39">GPIOG11</text>
<text x="89.4" y="38.6">UART1_TX/GPIOG6</text>
<text x="89.4" y="40.6">UART1_RX/GPIOG7</text>
<text x="118.4" y="37.1">USB-DP1</text>
<text x="118.4" y="39">USB-DM1</text>
<text x="118.4" y="41">USB-DP2</text>
<text x="35.3" y="42.5">UART2_TX/GPIOA0</text>
<text x="35.3" y="44.4">UART2_RTS/GPIOA2</text>
<text x="35.3" y="46.3">UART2_CTS/GPIOA3</text>
<text x="89.4" y="42.9">GPIOA6</text>
<text x="89.4" y="46.3">UART1_RTS/GPIOG8</text>
<text x="118.4" y="42.9">USB-DM2</text>
<text x="118.4" y="44.8">GPIOL11/IR-RX</text>
<text x="118.4" y="46.7">SPDIF-OUT/GPIOA17</text>
<text x="164.7" y="42.9">LL</text>
<text x="164.7" y="44.8">LR</text>
<text x="164.7" y="46.7">MN</text>
<text x="35.3" y="50.2">SPI0_MOSI/GPIOC0</text>
<text x="35.3" y="52.1">SIP0_MISO/GPIOC1</text>
<text x="89.4" y="48.3">UART1_CTS/GPIOG9</text>
<text x="89.4" y="52.1">UART2_RX/GPIOA1</text>
<text x="118.4" y="48.3">PCM0_SYNC/I2S0_LRCK</text>
<text x="118.4" y="50.2">PCM0_CLK/I2S0_BCK</text>
<text x="118.4" y="52.1">PCM0_DOUT/I2S0_SDOUT</text>
<text x="164.7" y="48.7">MP</text>
<text x="214.5" y="50.7">NC/10K</text>
<text x="35.3" y="54.1">SPI0_CLK/GPIOC2</text>
<text x="89.4" y="54.1">SPI0_CS/GPIOC3</text>
<text x="118.4" y="54.1">PCM0_DIN/I2S0_SDIN</text>
<text x="214.9" y="57.9">I2C0_SDA</text>
<text x="214.9" y="56">I2C0_SCL</text>
<text x="158.9" y="75.3">I2C0_SCL</text>
<text x="158.9" y="79.2">I2C0_SDA</text>
<text x="46.9" y="95">USB-DM1</text>
<text x="147.3" y="92.7">UART2_TX/GPIOA0</text>
<text x="46.9" y="96.9">USB-DP1</text>
<text x="147.3" y="113.9">UART2_RTS/GPIOA2</text>
<text x="147.3" y="133.2">UART2_CTS/GPIOA3</text>
<text x="37.3" y="152.9">LL</text>
<text x="37.3" y="156.8">LR</text>
<text x="25.7" y="170.3">GPIOG11</text>
<text x="46.5" y="170.3">22R/NC</text>
<text x="63.9" y="170.3">200K/NC</text>
</g>
<g font-size="1.6">
<text x="25.3" y="168.1">HP</text>
<text x="28.4" y="168.1">Detect</text>
</g>
</svg>
